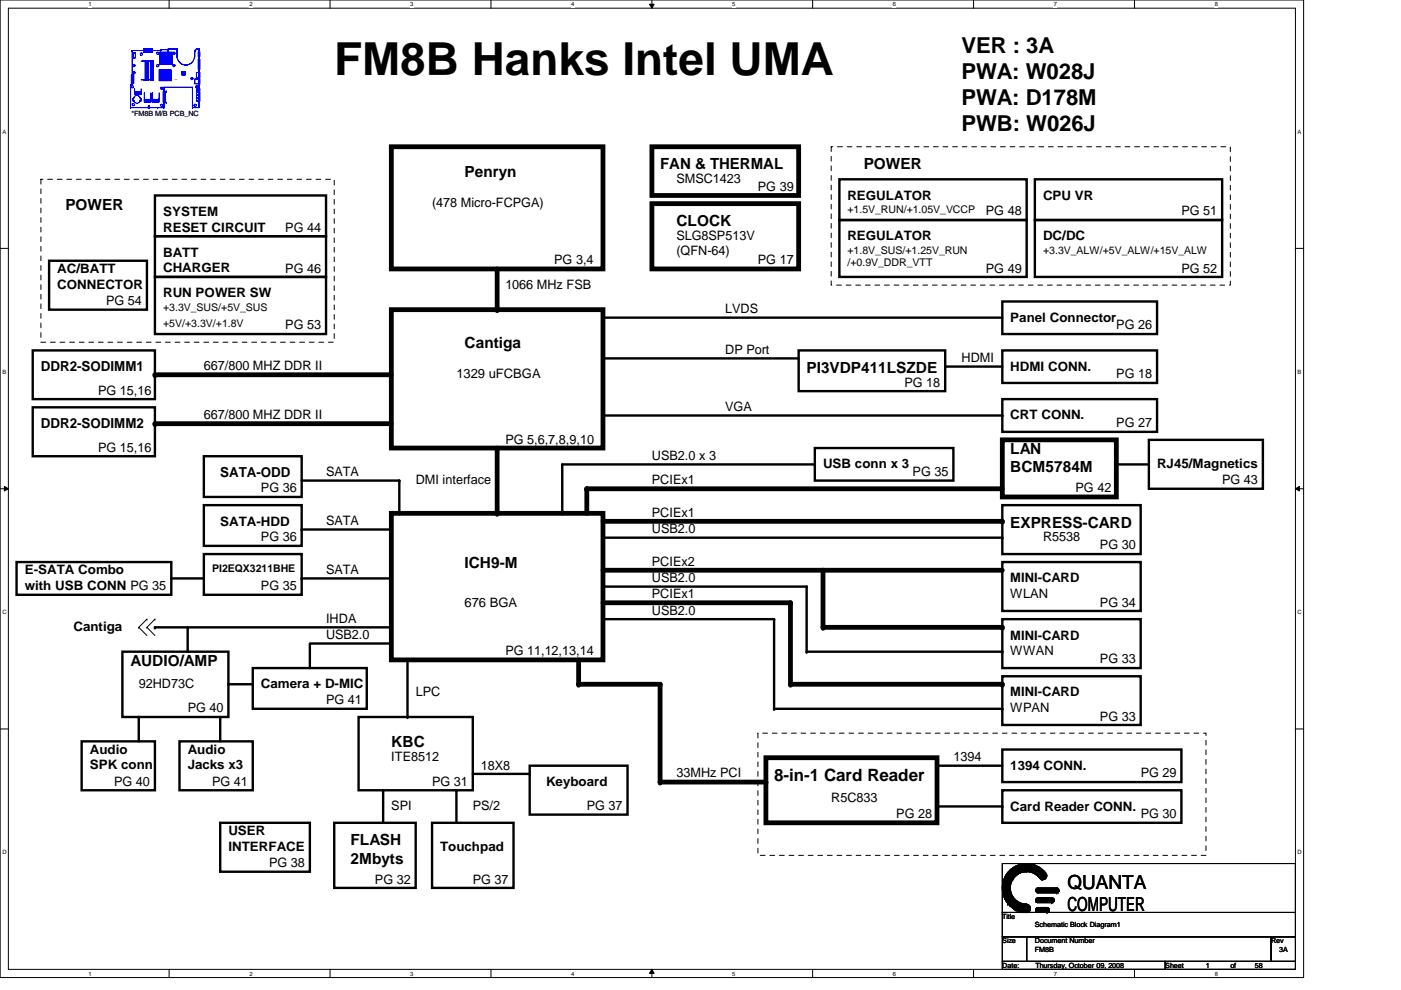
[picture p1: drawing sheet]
<svg xmlns="http://www.w3.org/2000/svg" width="297mm" height="210mm" viewBox="0 0 297 210" stroke-linecap="round" stroke-linejoin="round" font-family="sans-serif">
<path d="M0 0h276.4v207.3h-276.4zM1.8 1.7h272.9v203.8h-272.9z" fill="none" stroke="#000" stroke-width=".21"/>
<g fill="#fff">
<path d="M18.8 .2h.7v1.4h-.7z"/>
<path d="M18.8 205.7h.7v1.4h-.7z"/>
</g>
<path d="M35.9 0v1.7M35.9 205.5v1.8" fill="none" stroke="#000" stroke-width=".21"/>
<g fill="#fff">
<path d="M52.9 .2h.6v1.4h-.6z"/>
<path d="M52.9 205.7h.6v1.4h-.6z"/>
</g>
<path d="M70 0v1.7M70 205.5v1.8" fill="none" stroke="#000" stroke-width=".21"/>
<g fill="#fff">
<path d="M87 .2h.7v1.4h-.7z"/>
<path d="M87 205.7h.7v1.4h-.7z"/>
</g>
<path d="M104.1 0v1.7M104.1 205.5v1.8" fill="none" stroke="#000" stroke-width=".21"/>
<g fill="#fff">
<path d="M121.1 .2h.7v1.4h-.7z"/>
<path d="M121.1 205.7h.7v1.4h-.7z"/>
</g>
<path d="M137.7 .9h1l-.5 .8zM138.2 0v1.7M138.2 205.5l.5 .9h-1zM138.2 205.5v1.8" fill="none" stroke="#000" stroke-width=".21"/>
<path d="M137.7 .9h1l-.5 .8zM138.2 205.5l.5 .9h-1z" fill="#000"/>
<g fill="#fff">
<path d="M155.2 .2h.7v1.4h-.7z"/>
<path d="M155.2 205.7h.7v1.4h-.7z"/>
</g>
<path d="M172.3 0v1.7M172.3 205.5v1.8" fill="none" stroke="#000" stroke-width=".21"/>
<g fill="#fff">
<path d="M189.3 .2h.7v1.4h-.7z"/>
<path d="M189.3 205.7h.7v1.4h-.7z"/>
</g>
<path d="M206.4 0v1.7M206.4 205.5v1.8" fill="none" stroke="#000" stroke-width=".21"/>
<g fill="#fff">
<path d="M223.4 .2h.7v1.4h-.7z"/>
<path d="M223.4 205.7h.7v1.4h-.7z"/>
</g>
<path d="M240.5 0v1.7M240.5 205.5v1.8" fill="none" stroke="#000" stroke-width=".21"/>
<g fill="#fff">
<path d="M257.6 .2h.6v1.4h-.6z"/>
<path d="M257.6 205.7h.6v1.4h-.6z"/>
<path d="M.5 27.2h.8v1.4h-.8z"/>
<path d="M275.1 27.2h.8v1.4h-.8z"/>
<path d="M.5 78.1h.8v1.4h-.8z"/>
<path d="M275.1 78.1h.8v1.4h-.8z"/>
</g>
<path d="M0 52.7h1.8M274.7 52.7h1.7" fill="none" stroke="#000" stroke-width=".21"/>
<g fill="#fff">
<path d="M.5 129.1h.9v1.4h-.9z"/>
<path d="M275.1 129.1h.9v1.4h-.9z"/>
</g>
<path d="M0 103.6h1.8M.9 103.1l.9 .5-.9 .5zM274.7 103.6l.8-.5v1zM274.7 103.6h1.7" fill="none" stroke="#000" stroke-width=".21"/>
<path d="M.9 103.1l.9 .5-.9 .5zM274.7 103.6l.8-.5v1z" fill="#000"/>
<g fill="#fff">
<path d="M.5 180h.9v1.4h-.9z"/>
<path d="M275.1 180h.9v1.4h-.9z"/>
</g>
<g fill="none" stroke="#000" stroke-width=".21">
<path d="M29.4 133h.1M29.4 133l1.8 1.7M31.2 131.3h.1M31.2 133h.1M31.2 131.3l-1.8 1.7M31.2 133l1.6 1.7M32.8 131.3h.1M32.8 131.3l-1.6 1.7M0 154.6h1.8M274.7 154.6h1.7M212.5 183.1h62.2v10.4h-62.2zM212.5 193.5h62.2v5.1h-62.2z"/>
<path d="M212.5 198.6h5.2v5.2h-5.2zM212.7 189.5h.1M212.7 187.1v2.4M212.7 189.5l.1 .5M212.8 190h.1M212.8 186.6h.1M212.8 186.6v3.4M213 186.2h.1M213 190.5h.1M213 186.2l-.2 .4M213 186.2v4.3M213 190.5l.2 .2"/>
<path d="M213.2 190.7h.1M213.2 185.8h.1M213.2 185.8v4.9M213.4 185.5h.1M213.4 191.1h.1M213.4 185.5l-.2 .3M213.4 185.5v5.6M213.4 191.1l.1 .1M213.5 191.2h.1M213.5 185.3h.1M213.5 185.3v5.9M213.7 185.2h.1"/>
<path d="M213.7 191.7h.1M213.7 185.2l-.2 .1M213.7 185.2v6.5M213.9 185h.1M213.9 185v6.7M214 184.8h.1M214 191.9h.1M214 184.8l-.1 .2M214 184.8v7.1M214 191.9h.2M214.2 191.9h.1M214.2 189.3h.1"/>
<path d="M214.2 187.4h.1M214.2 184.5v2.9M214.2 189.3v2.6M214.2 189.3l.2 .4M214.4 189.7h.1M214.4 192.1h.1M214.4 186.9h.1M214.4 184.5h.1M214.4 184.5v2.4M214.4 189.7v2.4M214.4 192.1l.2 .1M214.4 186.9l-.2 .5"/>
<path d="M214.6 192.2h.1M214.6 190h.1M214.6 184.3h.1M214.6 186.6h.1M214.6 190l.2 .3M214.6 184.3v2.3M214.6 190v2.2M214.6 184.3l-.2 .2M214.8 190.3h.1M214.8 192.4h.1M214.8 186.4h.1M214.8 184.1h.1"/>
<path d="M214.8 184.1v2.3M214.8 190.3v2.1M214.8 192.4l.1 .2M214.8 186.4l-.2 .2M214.9 192.6h.1M214.9 190.5h.1M214.9 183.9h.1M214.9 186h.1M214.9 183.9l-.1 .2M214.9 183.9v2.1M214.9 190.5v2.1M214.9 190.5l.2 .2"/>
<path d="M215.1 190.7h.1M215.1 192.7h.1M215.1 185.8h.1M215.1 183.8h.1M215.1 192.7h.2M215.1 183.8v2M215.1 190.7v2M215.1 185.8l-.2 .2M215.1 183.8h.2M215.3 192.7h.1M215.3 190.9h.1M215.3 183.8h.1"/>
<path d="M215.3 185.7h.1M215.3 183.8v1.9M215.3 190.9v1.8M215.3 190.9l.1 .2M215.4 191.1h.1M215.4 193h.1M215.4 185.5h.1M215.4 183.8h.1M215.4 193h.2M215.4 183.8v1.7M215.4 191.1v1.9M215.4 185.5l-.1 .2"/>
<path d="M215.6 193h.1M215.6 191.2h.1M215.6 183.6h.1M215.6 185.3h.1M215.6 191.2l.2 .2M215.6 183.6v1.7M215.6 191.2v1.8M215.6 183.6l-.2 .2M215.8 191.4h.1M215.8 193h.1M215.8 185.2h.1M215.8 183.6h.1"/>
<path d="M215.8 183.6v1.6M215.8 191.4v1.6M215.8 193l.1 .1M215.8 185.2l-.2 .1M215.9 193.1h.1M215.9 191.4h.1M215.9 183.4h.1M215.9 185.2h.1M215.9 183.4v1.8M215.9 191.4v1.7M215.9 191.4l.2 .2M215.9 183.4l-.1 .2"/>
<path d="M216.1 191.6h.1M216.1 193.1h.1M216.1 184.8h.1M216.1 183.4h.1M216.1 193.1h.2M216.1 183.4v1.4M216.1 191.6v1.5M216.1 184.8l.2 .2M216.3 184.9l1.4-.2a3.6 3.6 0 0 1 3.1 1.9M216.3 184.7l1.4-.2a3.6 3.6 0 0 1 3.3 2.1M216.3 184.5l1.4-.2a3.9 3.9 0 0 1 3.3 1.9M216.3 184.3l1.4-.2a4.1 4.1 0 0 1 3.7 2.3"/>
<path d="M216.3 184.1l1.4-.2a4.2 4.2 0 0 1 3.8 2.5M216.3 184l1.4-.2a4.3 4.3 0 0 1 3.8 2.3M216.3 183.8l1.4-.2a4.6 4.6 0 0 1 4 2.5M216.3 183.5l1.4-.2a5 5 0 0 1 4.2 2.4M216.3 193.1h.1M216.3 191.7h.1M216.3 183.3h.1M216.3 185h.1M216.3 183.3v1.7M216.3 191.6v1.5M216.3 183.3l-.2 .1M216.4 183.6l1.3-.2a4.7 4.7 0 0 1 4.1 2.5"/>
<path d="M216.4 191.7h.1M216.4 193.1h.1M216.4 193.3h.1M216.4 183.4h.1M216.4 193.1h.3M216.4 193.3h.4M216.4 183.4v1.4M216.4 191.7v1.4M216.7 193.1h.1M216.7 191.7h.1M216.7 191.7v1.4M216.8 191.7h.1"/>
<path d="M216.8 193.3h.1M216.8 191.7v1.6M217 191.7h.1M217 193.3h.1M217 191.7l-.6 1.6M217 191.7v1.6M217.2 193.1h.1M217.2 191.7h.1M217.2 193.1l-.2 .2M217.2 191.7v1.4M217.2 191.7l.1 .4M217.3 192.1h.1"/>
<path d="M217.3 193.3h.1M217.3 193.3h.2M217.3 192.1v1.2M217.5 193.3h.1M217.5 191.9h.1M217.5 191.9h.2M217.5 191.9v1.4M217.7 198.6h51.8v5.2h-51.8zM217.7 183.1a5.1 5.1 0 0 1 4 2M217.7 183.1a5.2 5.2 0 0 0-5.2 5.2 5.2 5.2 0 0 0 5.2 5.1M217.7 184.8l1.4 .4 1.2 .9M217.7 184.8a3.4 3.4 0 0 0-3.5 3.5 3.4 3.4 0 0 0 3.5 3.4"/>
<path d="M217.7 183.1l-1.6 .2M217.7 191.9h.1M217.7 193.3h.1M217.7 184.8l-1.3 .2M217.7 191.9v1.4M217.8 193.3h.1M217.8 191.9h.1M217.8 191.9h.2M217.8 191.9v1.4M218 191.9h.1M218 193.3h.1M218 191.9v1.4"/>
<path d="M218.2 193.1h.1M218.2 192.1h.1M218.2 193.1l-.2 .2M218.2 192.1v1M218.2 192.1l.2 .1M218.4 192.2h.1M218.4 193h.1M218.4 192.2v.8M219.6 188.6h.1M219.6 188.8h.1M219.6 190.9h.1M219.6 191.1h.1"/>
<path d="M219.6 192.7h.1M219.6 193h.1M219.6 193.1h.1M219.6 188.6h4.8M219.6 188.6v.2M219.6 192.7v.3M219.6 188.8h5M219.6 190.9h4M219.6 191.1h3.8M219.6 191.1l.3 .1M219.6 192.7h2.7M219.6 193h2.9"/>
<path d="M219.6 193.1h2.7M219.6 193.1l.3 .2M219.7 189h.1M219.7 190.7h.1M219.7 188.4h4.7M219.7 189h4.7M219.7 189l.2 .1M219.7 190.5h3.7M219.7 190.7h3.7M219.7 190.7l-.1 .2M219.7 192.6h2.6M219.9 189.1h.1"/>
<path d="M219.9 191.2h.1M219.9 193.3h.1M219.9 189.1h4.5M219.9 191.2h3.3M219.9 193.3h2.4M220.1 192.4h1.9M220.1 193.5h1.9M220.1 191.4h2.9M220.1 190.3h2.9M220.1 189.3h4M220.1 188.3h4M222 192.4h.1"/>
<path d="M222 193.5h.1M222.2 192.6h.1M222.3 192.6h.1M222.3 192.7h.1M222.3 193.1h.1M222.3 193.3h.1M222.3 192.6v.1M222.5 193h.1M222.5 193l-.2 .1M223 191.4h.1M223 190.3h.1M223.2 191.2h.1"/>
<path d="M223.4 190.5h.1M223.4 190.7h.1M223.4 191.1h.1M223.4 190.5v.2M223.6 190.9h.1M223.6 190.9l-.2 .2M224.1 189.3h.1M224.1 188.3h.1M224.4 188.4h.1M224.4 188.6h.1M224.4 189h.1M224.4 189.1h.1"/>
<path d="M224.4 188.4v.2M224.6 188.8h.1M224.6 188.8l-.2 .2M269.5 198.6h5.2v5.2h-5.2zM212.5 203.8h34.6v1.7h-34.6zM247.1 203.8h27.6v1.7h-27.6z"/>
<circle cx="217.6" cy="192.6" r=".84"/>
<circle cx="220.1" cy="190.8" r=".5"/>
<circle cx="220.1" cy="188.8" r=".5"/>
<circle cx="220.1" cy="192.9" r=".5"/>
<circle cx="221.1" cy="185.7" r=".85"/>
<circle cx="222" cy="192.9" r=".5"/>
<circle cx="223" cy="190.8" r=".51"/>
<circle cx="224" cy="188.8" r=".5"/>
</g>
<g fill="none" stroke="#000" stroke-width="1">
<path d="M83 31.1h44.8v25.9h-44.8zM138.2 31.1h31.1v10.3h-31.1zM105.4 57v8.7M138.2 43.2h31.1v13.8h-31.1zM32.8 79.5h50.2M83 65.7h44.8v29.3h-44.8zM32.8 89.8h50.2M105.4 95v13.8M212.5 93.3h24.2v12.1h-24.2zM83 108.8h44.8v31.1h-44.8zM127.8 110.5h84.7M212.5 103.6h-88.1v5.2"/>
<path d="M122.7 139.9v5.2h17.3v20.7h22.4M127.8 120.9h84.7M127.8 127.8h39.8v17.3h44.9M174.5 120.9v12.1h38M162.4 160.7h36.3v13.8h-36.3z"/>
</g>
<g fill="#000">
<circle cx="32.8" cy="79.5" r=".51"/>
<circle cx="105.4" cy="65.7" r=".51"/>
<circle cx="127.8" cy="67.4" r=".25"/>
<circle cx="127.8" cy="76" r=".25"/>
<circle cx="200.4" cy="77.7" r=".25"/>
<circle cx="32.8" cy="89.8" r=".51"/>
<circle cx="172.8" cy="98.5" r=".25"/>
<circle cx="212.5" cy="88.1" r=".25"/>
<circle cx="236.7" cy="98.5" r=".25"/>
<circle cx="64" cy="112.3" r=".25"/>
<circle cx="84.7" cy="101.9" r=".25"/>
<circle cx="84.7" cy="108.8" r=".25"/>
<circle cx="105.4" cy="108.8" r=".51"/>
<circle cx="119.2" cy="108.8" r=".25"/>
<circle cx="124.4" cy="103.6" r=".51"/>
<circle cx="212.5" cy="110.5" r=".51"/>
<circle cx="212.5" cy="114" r=".25"/>
<circle cx="32.8" cy="133" r=".25"/>
<circle cx="36.3" cy="122.6" r=".25"/>
<circle cx="64" cy="122.6" r=".25"/>
<circle cx="164.1" cy="131.3" r=".25"/>
<circle cx="167.6" cy="127.8" r=".51"/>
<circle cx="171" cy="138.2" r=".25"/>
<circle cx="171" cy="124.4" r=".25"/>
<circle cx="174.5" cy="133" r=".51"/>
<circle cx="174.5" cy="120.9" r=".51"/>
<circle cx="212.5" cy="133" r=".51"/>
<circle cx="212.5" cy="138.2" r=".25"/>
<circle cx="29.4" cy="152" r=".25"/>
<circle cx="46.7" cy="152" r=".25"/>
<circle cx="48.4" cy="145.1" r=".25"/>
<circle cx="86.4" cy="152" r=".25"/>
<circle cx="122.7" cy="145.1" r=".51"/>
<circle cx="140" cy="145.1" r=".51"/>
<circle cx="164.1" cy="150.3" r=".25"/>
<circle cx="167.6" cy="145.1" r=".51"/>
<circle cx="212.5" cy="145.1" r=".51"/>
<circle cx="212.5" cy="150.3" r=".25"/>
<circle cx="81.2" cy="167.6" r=".25"/>
<circle cx="96.8" cy="167.6" r=".25"/>
<circle cx="112.3" cy="164.1" r=".25"/>
<circle cx="140" cy="165.8" r=".51"/>
<circle cx="162.4" cy="165.8" r=".51"/>
<circle cx="198.7" cy="162.3" r=".25"/>
<circle cx="212.5" cy="171" r=".25"/>
</g>
<g fill="none" stroke="#000" stroke-width=".51">
<path d="M178 38h39.7v8.7h-39.7zM219.4 38h39.7v8.7h-39.7zM10.4 55.3h20.8v10.4h-20.8zM32.8 41.4h36.3v8.7h-36.3zM32.8 50.1h36.3v8.6h-36.3zM32.8 58.7h36.3v12.1h-36.3zM178 46.7h39.7v12h-39.7zM219.4 46.7h39.7v12h-39.7zM6.9 74.3h25.9v10.3h-25.9zM127.8 67.4h84.7M127.8 76h41.5M169.3 74.3h31.1v8.6h-31.1z"/>
<path d="M200.4 77.7h12.1M212.5 63.9h32.8v6.9h-32.8zM212.5 74.3h32.8v6.9h-32.8zM6.9 86.4h25.9v10.3h-25.9zM43.2 96.7h20.8v8.7h-20.8zM127.8 88.1h84.7M172.8 95h29.3v6.9h-29.3zM172.8 98.5h-53.6v10.3M212.5 84.6h32.8v7h-32.8zM236.7 98.5h6.9M243.6 93.3h24.2v10.3h-24.2zM3.5 119.2h32.8v6.9h-32.8z"/>
<path d="M43.2 107.1h20.8v8.6h-20.8zM43.2 117.5h20.8v8.6h-20.8zM64 112.3h19M64 101.9h20.7v6.9M127.8 114h84.7M212.5 119.2h29.3v10.3h-29.3zM212.5 107.1h29.3v10.4h-29.3zM25.9 138.2h22.5v13.8h-22.5zM32.8 133h7M36.3 122.6h6.9M64 122.6h19M83 133h-43.2v5.2"/>
<path d="M83 136.4h-17.3v5.2M86.4 139.9v12.1M127.8 124.4h43.2v13.8h41.5M127.8 131.3h36.3v19h48.4M212.5 131.3h29.3v10.3h-29.3zM17.3 157.2h15.5v10.4h-15.5zM29.4 152v5.2M38.1 157.2h15.5v10.4h-15.5zM46.7 152v5.2M48.4 145.1h5.2M53.6 141.6h24.2v8.7h-24.2zM76 152h24.2v15.6h-24.2z"/>
<path d="M212.5 158.9h38v6.9h-38zM212.5 143.4h29.3v10.3h-29.3zM46.7 174.5h19v10.3h-19zM70.9 174.5h17.2v13.8h-17.2zM81.2 167.6v6.9M91.6 174.5h17.3v13.8h-17.3zM96.8 167.6v6.9M100.2 164.1h12.1M112.3 162.3h20.8v10.4h-20.8zM198.7 162.3h13.8M198.7 171h13.8M212.5 167.6h38v6.9h-38z"/>
</g>
<path d="M8.7 38h62.2v34.6h-62.2zM176.2 31.1h84.7v29.4h-84.7zM160.7 155.4h95v26h-95z" fill="none" stroke="#000" stroke-width=".21" stroke-dasharray="1 1 1 1 1 1 1 1"/>
<g fill="none" stroke="#00f" stroke-width=".21">
<path d="M27.9 15.9h.5v1.7h-.5zM27.9 18h.1M27.9 18.2h.3v.3h-.3zM28 10.7h.1M28 18h.1M28 10.7v7.3M28 18h-.3v4.8M28.2 11.2h.5v1.1h-.5zM28.2 13.7h.4v.4h-.4zM28.2 15.3h.4v.3h-.4zM29.8 11.3h.4l-.1 .3h-.3zM29.9 13h1.6v3.9h-1.6"/>
<path d="M30.4 10.4h1.9v.6h-1.9zM30.8 10.7h.1M30.8 10.4v.3M31 10.7h.1M31 10.4v.3M31.2 10.7h.1M31.2 10.4v.3M31.3 10.7h.1M31.3 10.4v.3M31.5 10.7h.1M31.5 10.4v.3M31.7 10.7h.1"/>
<path d="M31.7 10.4v.3M31.8 10.7h.1M31.8 10.4v.3M32 10.7h.1M32 10.4v.3M34.1 10.5h.1M34.1 10.5v.2h-6.1M34.1 10.5h1.5M34.8 18.5h.1M34.8 18.5h6M34.8 18.5v4.3M35.6 10.5h.1"/>
<path d="M37.5 10.5h.1M37.5 11.9a1.84 1.84 0 0 0 1.8 1.9 1.84 1.84 0 0 0 1.9-1.7M37.5 10.4h.1M37.5 10.4v1.7M37.5 10.4h-1.9v.1M41.3 16.8h1.1v1h-1.1zM41.3 10.7h.1M41.3 10.7v1.4M41.7 19.5h.7v.5h-.7zM41.7 18.8h.7v.4h-.7zM41.7 15.4h.7v1h-.7zM41.7 10.4h.1"/>
<path d="M41.7 10.4l-.4 .3M41.7 10.4h.5M42 12.6h.4v2.1h-.4zM42 11h.4v.9h-.4zM42.2 13.7h.1M42.2 10.4h.1M42.2 10.5h.1M42.2 10.4v12.4h-1.4M27.7 22.8h.1M27.7 22.8h7.1M33.4 22.8h.1M34.1 22.2h.4v.3h-.4z"/>
<path d="M34.8 22.8h.1M40.8 22.8h.1M41.2 22.2h.4l-.1 .3h-.3zM41.7 20.9h.7v.5h-.7zM41.7 20.2h.7v.5h-.7z"/>
<circle cx="41.7" cy="18.4" r=".25"/>
</g>
<path d="M30.8 13h.7v3.9h-.7z" fill-rule="evenodd" fill="#00f"/>
<path d="M30.6 13h1.9v3.9h-2.1M30.8 13h.7v3.9h-.7z" fill="none" stroke="#00f" stroke-width=".21"/>
<path d="M32 13h.5v3.9h-.5z" fill-rule="evenodd" fill="#00f"/>
<path d="M32 13h.5v3.9h-.5z" fill="none" stroke="#00f" stroke-width=".21"/>
<path d="M33.9 11h2.6v2.7h-2.6z" fill-rule="evenodd" fill="#00f"/>
<path d="M33.9 11h2.6v2.7h-2.6z" fill="none" stroke="#00f" stroke-width=".21"/>
<path d="M33.7 14.9h2.6v2.2h-2.6z" fill-rule="evenodd" fill="#00f"/>
<path d="M33.3 13.7h.3v.4h-.3zM33.3 11.1l.4 .1-.1 .3h-.3zM33.7 14.9h2.6v2.2h-2.6zM34.1 18.6h.4v.3h-.4zM34.6 19.5h.5v2.1h-.5zM36.7 13.7h.3v.4h-.3zM36.7 11.1l.4 .1-.1 .3h-.3zM40.5 16.5h.4v.3h-.4zM40.8 18.5h.1M40.8 18.5v4.3" fill="none" stroke="#00f" stroke-width=".21"/>
<path d="M38.6 15.2h.6v.7h-.6z" fill-rule="evenodd" fill="#00f"/>
<g fill="none" stroke="#00f" stroke-width=".21">
<path d="M34.8 19.5h.1M34.9 19.3h.1M34.9 19.3h.4M34.9 19.3l-.1 .2M35.3 19.3h.1M35.3 19.3l-.2 .2M38.6 15.2h.6v.7h-.6zM28.1 22h.3v.4h-.3zM28.2 20.9h.2a.68 .68 0 0 1 .6-.7 .68 .68 0 0 1 .7 .7h.2M28.2 20.9h.1M28.2 21.3h.1M28.2 21.3h.2"/>
<path d="M28.2 20.9v.4M28.4 21.3a.68 .68 0 0 0 .6 .6 .68 .68 0 0 0 .7-.6M28.4 21.3h.1M29.8 21.3h.1M29.9 20.9h.1M29.9 21.3h.1M29.9 20.9v.4M34.8 21.6h.1M34.8 21.6l.1 .2M34.9 21.8h.1M34.9 21.8h.4M35.1 21.6l.2 .2"/>
<path d="M35.3 21.8h.1"/>
</g>
<path d="M32.3 21.1h1.4v.5h-1.4z" fill-rule="evenodd" fill="#00f"/>
<path d="M32.3 21.1h1.4v.5h-1.4z" fill="none" stroke="#00f" stroke-width=".21"/>
<path d="M30.6 21.1h1.4v.5h-1.4z" fill-rule="evenodd" fill="#00f"/>
<path d="M29.9 18.8v1.2h-1.4v-1.2v.2M30.6 19.7v1.9h1.4v-1.9M30.6 21.1h1.4v.5h-1.4z" fill="none" stroke="#00f" stroke-width=".21"/>
<path d="M28.5 19.5h1.4v.5h-1.4z" fill-rule="evenodd" fill="#00f"/>
<g fill="none" stroke="#00f" stroke-width=".21">
<path d="M27.9 15.9h.5v1.7h-.5zM27.9 18h.1M27.9 18.2h.3v.3h-.3zM28 10.7h.1M28 18h.1M28 10.7v7.3M28 18h-.3v4.8M28.2 11.2h.5v1.1h-.5zM28.2 13.7h.4v.4h-.4zM28.2 15.3h.4v.3h-.4zM28.5 19.5h1.4v.5h-1.4zM29.8 11.3h.4l-.1 .3h-.3z"/>
<path d="M29.9 13h1.6v3.9h-1.6M30.4 10.4h1.9v.6h-1.9zM30.8 10.7h.1M30.8 10.4v.3M31 10.7h.1M31 10.4v.3M31.2 10.7h.1M31.2 10.4v.3M31.3 10.7h.1M31.3 10.4v.3M31.5 10.7h.1M31.5 10.4v.3"/>
<path d="M31.7 10.7h.1M31.7 10.4v.3M31.8 10.7h.1M31.8 10.4v.3M32 10.7h.1M32 10.4v.3M32.3 19.7v1.9h1.4v-1.9M34.1 10.5h.1M34.1 10.5v.2h-6.1M34.1 10.5h1.5M34.8 18.5h.1M34.8 18.5h6"/>
<path d="M34.8 18.5v4.3M35.6 10.5h.1M37.5 10.5h.1M37.5 11.9a1.84 1.84 0 0 0 1.8 1.9 1.84 1.84 0 0 0 1.9-1.7M37.5 10.4h.1M37.5 10.4v1.7M37.5 10.4h-1.9v.1M41.3 16.8h1.1v1h-1.1zM41.3 10.7h.1M41.3 10.7v1.4M41.7 19.5h.7v.5h-.7zM41.7 18.8h.7v.4h-.7z"/>
<path d="M41.7 15.4h.7v1h-.7zM41.7 10.4h.1M41.7 10.4l-.4 .3M41.7 10.4h.5M42 12.6h.4v2.1h-.4zM42 11h.4v.9h-.4zM42.2 13.7h.1M42.2 10.4h.1M42.2 10.5h.1M42.2 10.4v12.4h-1.4M27.7 22.8h.1M27.7 22.8h7.1"/>
<path d="M31.4 22.7l.4 .1-.3 .1h-.1zM31.5 22.5h.1M31.5 22.5v.1M31.7 22.5h.1M31.7 22.5v.1M33.4 22.8h.1M34.1 22.2h.4v.3h-.4zM34.8 22.8h.1M40.8 22.8h.1M41.2 22.2h.4l-.1 .3h-.3zM41.7 20.9h.7v.5h-.7zM41.7 20.2h.7v.5h-.7z"/>
<circle cx="41.7" cy="18.4" r=".25"/>
</g>
<path d="M30.8 13h.7v3.9h-.7z" fill-rule="evenodd" fill="#00f"/>
<path d="M30.6 13h1.9v3.9h-2.1M30.8 13h.7v3.9h-.7z" fill="none" stroke="#00f" stroke-width=".21"/>
<path d="M32 13h.5v3.9h-.5z" fill-rule="evenodd" fill="#00f"/>
<path d="M32 13h.5v3.9h-.5z" fill="none" stroke="#00f" stroke-width=".21"/>
<path d="M33.9 11h2.6v2.7h-2.6z" fill-rule="evenodd" fill="#00f"/>
<path d="M33.9 11h2.6v2.7h-2.6z" fill="none" stroke="#00f" stroke-width=".21"/>
<path d="M33.7 14.9h2.6v2.2h-2.6z" fill-rule="evenodd" fill="#00f"/>
<path d="M33.3 13.7h.3v.4h-.3zM33.3 11.1l.4 .1-.1 .3h-.3zM33.7 14.9h2.6v2.2h-2.6zM34.1 18.6h.4v.3h-.4zM34.6 19.5h.5v2.1h-.5zM36.7 13.7h.3v.4h-.3zM36.7 11.1l.4 .1-.1 .3h-.3zM40.5 16.5h.4v.3h-.4zM40.8 18.5h.1M40.8 18.5v4.3" fill="none" stroke="#00f" stroke-width=".21"/>
<path d="M38.6 15.2h.6v.7h-.6z" fill-rule="evenodd" fill="#00f"/>
<g fill="none" stroke="#00f" stroke-width=".21">
<path d="M34.8 19.5h.1M34.9 19.3h.1M34.9 19.3h.4M34.9 19.3l-.1 .2M35.3 19.3h.1M35.3 19.3l-.2 .2M38.6 15.2h.6v.7h-.6zM28.1 22h.3v.4h-.3zM28.2 20.9h.2a.68 .68 0 0 1 .6-.7 .68 .68 0 0 1 .7 .7h.2M28.2 20.9h.1M28.2 21.3h.1M28.2 21.3h.2"/>
<path d="M28.2 20.9v.4M28.4 21.3a.68 .68 0 0 0 .6 .6 .68 .68 0 0 0 .7-.6M28.4 21.3h.1M29.8 21.3h.1M29.9 20.9h.1M29.9 21.3h.1M29.9 20.9v.4M34.8 21.6h.1M34.8 21.6l.1 .2M34.9 21.8h.1M34.9 21.8h.4M35.1 21.6l.2 .2"/>
<path d="M35.3 21.8h.1"/>
</g>
<path d="M32.3 21.1h1.4v.5h-1.4z" fill-rule="evenodd" fill="#00f"/>
<path d="M32.3 21.1h1.4v.5h-1.4z" fill="none" stroke="#00f" stroke-width=".21"/>
<path d="M30.6 21.1h1.4v.5h-1.4z" fill-rule="evenodd" fill="#00f"/>
<path d="M29.9 18.8v1.2h-1.4v-1.2v.2M30.6 19.7v1.9h1.4v-1.9M30.6 21.1h1.4v.5h-1.4z" fill="none" stroke="#00f" stroke-width=".21"/>
<path d="M28.5 19.5h1.4v.5h-1.4z" fill-rule="evenodd" fill="#00f"/>
<path d="M28.5 19.5h1.4v.5h-1.4zM32.3 19.7v1.9h1.4v-1.9M31.4 22.7l.4 .1-.3 .1h-.1zM31.5 22.5h.1M31.5 22.5v.1M31.7 22.5h.1M31.7 22.5v.1" fill="none" stroke="#00f" stroke-width=".21"/>
<text font-size="9.7" x="70.9" y="15.8">FM8B Hanks Intel UMA</text>
<g font-size="4.7">
<text x="203.9" y="11.2">VER : 3A</text>
<text x="203.9" y="16.7">PWA: W028J</text>
<text x="203.9" y="22.2">PWA: D178M</text>
<text x="203.9" y="27.7">PWB: W026J</text>
</g>
<g font-size="4.1">
<text x="226.3" y="188.5">QUANTA</text>
<text x="226.3" y="193.2">COMPUTER</text>
</g>
<text font-size="3.6" x="164.1" y="165.7">8-in-1 Card Reader</text>
<g font-size="3.3">
<text x="140" y="35.8">FAN &amp; THERMAL</text>
<text x="183.1" y="35.8">POWER</text>
<text x="98.5" y="37.5">Penryn</text>
<text x="13.9" y="44.4">POWER</text>
<text x="143.4" y="47.9">CLOCK</text>
<text x="98.5" y="73.8">Cantiga</text>
<text x="171" y="79">PI3VDP411LSZDE</text>
<text x="214.2" y="96.3">LAN</text>
<text x="214.2" y="100.2">BCM5784M</text>
<text x="214.2" y="111.8">EXPRESS-CARD</text>
<text x="98.5" y="120.5">ICH9-M</text>
<text x="27.7" y="141.2">AUDIO/AMP</text>
<text x="83" y="158.5">KBC</text>
<text x="74.3" y="179.2">FLASH</text>
<text x="74.3" y="183.1">2Mbyts</text>
</g>
<g font-size="2.9">
<text x="8.7" y="78.7">DDR2-SODIMM1</text>
<text x="8.7" y="90.8">DDR2-SODIMM2</text>
<text x="46.7" y="101.2">SATA-ODD</text>
</g>
<g font-size="2.8">
<text x="143.4" y="38.8">SMSC1423</text>
<text x="160.7" y="40.5">PG 39</text>
<text x="34.6" y="45.8">SYSTEM</text>
<text x="91.6" y="43.9">(478 Micro-FCPGA)</text>
<text x="179.7" y="42.3">REGULATOR</text>
<text x="209" y="45.7">PG 48</text>
<text x="221.1" y="42.3">CPU VR</text>
<text x="250.5" y="45.7">PG 51</text>
<text x="34.6" y="49.1">RESET CIRCUIT</text>
<text x="60.5" y="49.1">PG 44</text>
<text x="143.4" y="50.9">SLG8SP513V</text>
<text x="179.7" y="51">REGULATOR</text>
<text x="221.1" y="51">DC/DC</text>
<text x="12.1" y="57.9">AC/BATT</text>
<text x="34.6" y="54.4">BATT</text>
<text x="34.6" y="57.7">CHARGER</text>
<text x="60.5" y="57.8">PG 46</text>
<text x="117.5" y="56">PG 3,4</text>
<text x="143.4" y="54.1">(QFN-64)</text>
<text x="160.7" y="56">PG 17</text>
<text x="209" y="57.8">PG 49</text>
<text x="250.5" y="57.8">PG 52</text>
<text x="12.1" y="61.2">CONNECTOR</text>
<text x="22.5" y="64.7">PG 54</text>
<text x="34.6" y="63">RUN POWER SW</text>
<text x="107.1" y="61.2">1066 MHz FSB</text>
<text x="60.5" y="69.8">PG 53</text>
<text x="153.8" y="66.4">LVDS</text>
<text x="214.2" y="68.2">Panel Connector</text>
<text x="236.7" y="69.8">PG 26</text>
<text x="153.8" y="75.1">DP Port</text>
<text x="203.9" y="76.8">HDMI</text>
<text x="20.8" y="83.7">PG 15,16</text>
<text x="43.2" y="78.5">667/800 MHZ DDR II</text>
<text x="96.8" y="80.2">1329 uFCBGA</text>
<text x="191.8" y="82">PG 18</text>
<text x="214.2" y="78.6">HDMI CONN.</text>
<text x="236.7" y="80.2">PG 18</text>
<text x="43.2" y="88.9">667/800 MHZ DDR II</text>
<text x="153.8" y="87.1">VGA</text>
<text x="214.2" y="88.9">CRT CONN.</text>
<text x="20.8" y="95.8">PG 15,16</text>
<text x="107.1" y="94.1">PG 5,6,7,8,9,10</text>
<text x="236.7" y="90.6">PG 27</text>
<text x="69.1" y="101">SATA</text>
<text x="138.2" y="97.5">USB2.0 x 3</text>
<text x="174.5" y="99.3">USB conn x 3</text>
<text x="193.5" y="101">PG 35</text>
<text x="245.3" y="99.3">RJ45/Magnetics</text>
<text x="55.3" y="104.4">PG 36</text>
<text x="88.1" y="102.7">DMI interface</text>
<text x="138.2" y="102.7">PCIEx1</text>
<text x="228" y="104.4">PG 42</text>
<text x="259.1" y="102.7">PG 43</text>
<text x="46.7" y="111.4">SATA-HDD</text>
<text x="69.1" y="111.3">SATA</text>
<text x="138.2" y="113">USB2.0</text>
<text x="138.2" y="109.6">PCIEx1</text>
<text x="55.3" y="114.8">PG 36</text>
<text x="138.2" y="120">PCIEx2</text>
<text x="221.1" y="114.8">R5538</text>
<text x="233.2" y="116.5">PG 30</text>
<text x="5.2" y="121.8">E-SATA Combo</text>
<text x="5.2" y="125.1">with USB CONN PG 35</text>
<text x="55.3" y="125.1">PG 35</text>
<text x="69.1" y="121.7">SATA</text>
<text x="138.2" y="123.4">USB2.0</text>
<text x="214.2" y="123.5">MINI-CARD</text>
<text x="98.5" y="128.6">676 BGA</text>
<text x="138.2" y="126.9">PCIEx1</text>
<text x="138.2" y="130.3">USB2.0</text>
<text x="214.2" y="126.9">WLAN</text>
<text x="233.2" y="128.6">PG 34</text>
<text x="15.6" y="133.9">Cantiga</text>
<text x="69.1" y="135.5">USB2.0</text>
<text x="69.1" y="132">IHDA</text>
<text x="214.2" y="135.6">MINI-CARD</text>
<text x="107.1" y="138.9">PG 11,12,13,14</text>
<text x="214.2" y="138.9">WWAN</text>
<text x="233.2" y="140.7">PG 33</text>
<text x="29.4" y="145.9">92HD73C</text>
<text x="55.3" y="146">Camera + D-MIC</text>
<text x="69.1" y="149.3">PG 41</text>
<text x="88.1" y="147.6">LPC</text>
<text x="214.2" y="147.7">MINI-CARD</text>
<text x="39.8" y="151">PG 40</text>
<text x="214.2" y="151">WPAN</text>
<text x="233.2" y="152.8">PG 33</text>
<text x="19" y="159.8">Audio</text>
<text x="39.8" y="159.8">Audio</text>
<text x="83" y="161.4">ITE8512</text>
<text x="202.1" y="161.4">1394</text>
<text x="19" y="163.1">SPK conn</text>
<text x="24.2" y="166.6">PG 40</text>
<text x="39.8" y="163.1">Jacks x3</text>
<text x="45" y="166.6">PG 41</text>
<text x="91.6" y="166.6">PG 31</text>
<text x="101.9" y="163.2">18X8</text>
<text x="115.8" y="166.7">Keyboard</text>
<text x="143.4" y="164.8">33MHz PCI</text>
<text x="214.2" y="163.2">1394 CONN.</text>
<text x="241.8" y="164.8">PG 29</text>
<text x="83" y="171.8">SPI</text>
<text x="100.2" y="171.8">PS/2</text>
<text x="124.4" y="171.8">PG 37</text>
<text x="176.2" y="170.1">R5C833</text>
<text x="190" y="173.5">PG 28</text>
<text x="214.2" y="171.9">Card Reader CONN.</text>
<text x="241.8" y="173.5">PG 30</text>
<text x="48.4" y="177">USER</text>
<text x="48.4" y="180.4">INTERFACE</text>
<text x="57.1" y="183.9">PG 38</text>
<text x="93.3" y="180.5">Touchpad</text>
<text x="79.5" y="187.3">PG 32</text>
<text x="100.2" y="187.3">PG 37</text>
</g>
<g font-size="2.2">
<text x="179.7" y="45.2">+1.5V_RUN/+1.05V_VCCP</text>
<text x="179.7" y="53.8">+1.8V_SUS/+1.25V_RUN</text>
<text x="221.1" y="53.8">+3.3V_ALW/+5V_ALW/+15V_ALW</text>
<text x="179.7" y="56.5">/+0.9V_DDR_VTT</text>
<text x="34.6" y="66">+3.3V_SUS/+5V_SUS</text>
<text x="34.6" y="69.4">+5V/+3.3V/+1.8V</text>
<text x="45" y="121.2">PI2EQX3211BHE</text>
</g>
<text font-size="1.5" fill="#000080" x="27.9" y="24.6">*FM8B M/B PCB_NC</text>
<g font-size="1.5">
<text x="212.5" y="194.9">Title</text>
<text x="219.4" y="196.6">Schematic Block Diagram1</text>
<text x="212.5" y="200">Size</text>
<text x="219.4" y="200">Document Number</text>
<text x="219.4" y="201.8">FM8B</text>
<text x="269.5" y="200">Rev</text>
<text x="271.2" y="201.8">3A</text>
<text x="212.5" y="205.2">Date:</text>
<text x="219.6" y="205.2">Thursday, October 09, 2008</text>
<text x="247.1" y="205.2">Sheet</text>
<text x="255.7" y="205.2">1</text>
<text x="260.9" y="205.2">of</text>
<text x="266" y="205.2">58</text>
</g>
<g font-size="1.3">
<text x="18.8" y="1.4">1</text>
<text x="52.9" y="1.4">2</text>
<text x="87" y="1.4">3</text>
<text x="121.1" y="1.4">4</text>
<text x="155.2" y="1.4">5</text>
<text x="189.3" y="1.4">6</text>
<text x="223.4" y="1.4">7</text>
<text x="257.6" y="1.4">8</text>
<text x=".5" y="28.3">A</text>
<text x="275.1" y="28.3">A</text>
<text x=".5" y="79.2">B</text>
<text x="275.1" y="79.2">B</text>
<text x=".5" y="130.2">C</text>
<text x="275.1" y="130.2">C</text>
<text x=".5" y="181.1">D</text>
<text x="275.1" y="181.1">D</text>
<text x="18.8" y="206.9">1</text>
<text x="52.9" y="206.9">2</text>
<text x="87" y="206.9">3</text>
<text x="121.1" y="206.9">4</text>
<text x="155.2" y="206.9">5</text>
<text x="189.3" y="206.9">6</text>
<text x="223.4" y="206.9">7</text>
<text x="257.6" y="206.9">8</text>
</g>
</svg>
